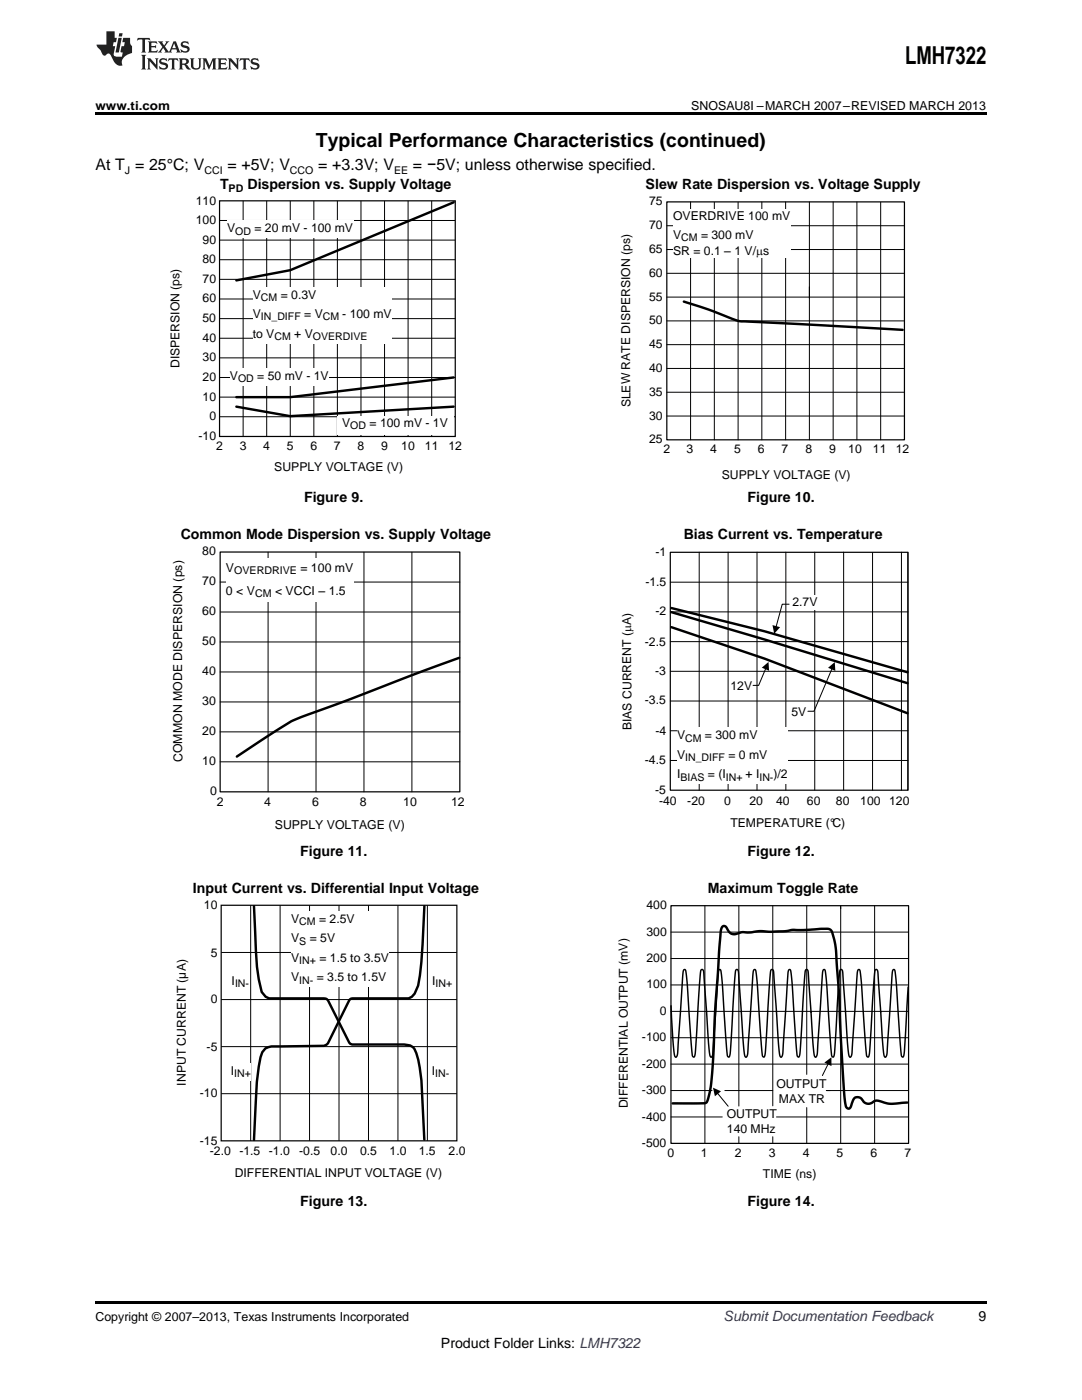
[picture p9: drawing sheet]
<svg xmlns="http://www.w3.org/2000/svg" width="216mm" height="279mm" viewBox="0 0 216 279" stroke-linecap="round" stroke-linejoin="round" font-family="sans-serif">
<path d="M19 259.7h177.8v.5h-177.8z" fill="#000"/>
<g fill="#fff">
<path d="M66.9 242.4h.3v.7h-.3z"/>
<path d="M156.1 242.4h.4v.7h-.4z"/>
</g>
<path d="M44.1 180.7h47.1v47h-47.1zM133.9 180.8h47.4v47.4h-47.4z" fill="none" stroke="#000" stroke-width=".24"/>
<g fill="none" stroke="#000" stroke-width=".2">
<path d="M44.1 199.5h47.1M44.1 190.1h47.1M50 180.7v47M55.9 180.7v47M61.8 180.7v47M67.6 180.7v47M73.5 180.7v47M79.4 180.7v47M85.3 180.7v47M133.9 196.6h47.4M133.9 191.3h47.4M133.9 186h47.4"/>
<path d="M140.7 180.8v47.4M147.4 180.8v39.9M154.2 180.8v39.9M161 180.8v33.6M167.8 180.8v47.4M174.5 180.8v47.4M44.1 218.3h47.1M44.1 208.9h47.1M133.9 217.6h8.2M133.9 212.4h47.4M133.9 207.1h47.4M133.9 201.8h47.4"/>
<path d="M143.1 218.1l2.2 2.7M144.6 217.6h9.6M164.9 217.6h16.4M165.3 212.2l-1.2 2.5M133.9 222.9h10.2M147.4 226.9v1.2M154.2 226.9v1.2M154.9 222.9h26.4M161 221v7.2"/>
</g>
<path d="M142.3 217.1l1.6 .7-1.2 1zM164.5 212.1l1.4-1.1v1.8z" fill="#000"/>
<path d="M50.7 180.8a128.5 128.5 0 0 0 .9 14.6l.6 2.6 .8 .9 .7 .4h11l.5 .1 4.7 8.9 .4 .2h10.4a2.22 2.22 0 0 1 2.4 1.7l.6 2.8 .4 2.6 .6 11.8M84.7 180.8a96.6 96.6 0 0 1-1.3 15.9l-.7 1.6-.5 .6-.7 .4h-11.5l-.3 .3-4.2 8.6-.8 .5-8.7 .1a3.3 3.3 0 0 0-3.7 1.2 32.3 32.3 0 0 0-1.3 10l-.3 7.5M181 220l-.3 .1a9.6 9.6 0 0 1-4.5-.1 1.94 1.94 0 0 0-2.5 .2 1.6 1.6 0 0 1-1.9-1 1.07 1.07 0 0 0-1.1-.2 1.07 1.07 0 0 0-.7 1l-.1 .5a.58 .58 0 0 1-.6 .8 .58 .58 0 0 1-.6-.7v-.4a416.4 416.4 0 0 1-1.4-23.6l-.4-5a12.6 12.6 0 0 0-1.2-6 6.8 6.8 0 0 0-3.2-.1l-2.2 .1a14.2 14.2 0 0 0-4.2 .3l-2.1 .1a17.9 17.9 0 0 0-4.7 .1 5.8 5.8 0 0 0-2.9 .4 2.66 2.66 0 0 1-1.6-1.6 .59 .59 0 0 0-.7 0 .59 .59 0 0 0-.2 .6l-1.2 16.5a121 121 0 0 1-1.1 16 3.6 3.6 0 0 1-.7 2.1l-1.3 .1h-5.4" fill="none" stroke="#000" stroke-width=".49"/>
<path d="M181.2 197l-.8 13.6a.28 .28 0 0 1-.3 .4 .28 .28 0 0 1-.3-.4l-1.2-16.7a.29 .29 0 0 0-.3-.4 .29 .29 0 0 0-.2 .4l-1.2 16.7a.31 .31 0 0 1-.2 .4 .31 .31 0 0 1-.3-.4l-.7-8.7M133.9 200.7l.4 6.8 .3 3.1a.31 .31 0 0 0 .3 .4 .31 .31 0 0 0 .3-.4l1.1-16.7a.3 .3 0 0 1 .3-.4 .3 .3 0 0 1 .3 .4l1 14.2a6.6 6.6 0 0 0 .4 2.8h.3l.1-.8 1.1-16.2a.32 .32 0 0 1 .3-.4 .32 .32 0 0 1 .3 .4l.6 8M141 201.9l.6 8.7a.31 .31 0 0 0 .3 .4 .31 .31 0 0 0 .3-.4l1.1-16.7a.3 .3 0 0 1 .3-.4 .3 .3 0 0 1 .3 .4l1 14.2a6.8 6.8 0 0 0 .4 2.8l.1 .1 .2-.2 .1-1.1 1.1-15.8a.32 .32 0 0 1 .3-.4 .32 .32 0 0 1 .2 .4l.6 8M147.9 201.9l.7 8.7a.31 .31 0 0 0 .3 .4 .31 .31 0 0 0 .2-.4l1.2-16.7a.3 .3 0 0 1 .2-.4 .3 .3 0 0 1 .3 .4l1.1 14.2a6.5 6.5 0 0 0 .4 2.8h.2l.2-.8 1.1-16.2a.32 .32 0 0 1 .3-.4 .32 .32 0 0 1 .3 .4l.5 8M154.9 201.9l.7 8.7a.31 .31 0 0 0 .3 .4 .31 .31 0 0 0 .2-.4l1.2-16.7a.29 .29 0 0 1 .2-.4 .29 .29 0 0 1 .3 .4l1 14.2a6.5 6.5 0 0 0 .4 2.8h.3l.1-.8 1.1-16.2a.32 .32 0 0 1 .3-.4 .32 .32 0 0 1 .3 .4l.5 8M161.8 201.9l.7 8.7a.31 .31 0 0 0 .2 .4 .31 .31 0 0 0 .3-.4l1.2-16.7a.29 .29 0 0 1 .2-.4 .29 .29 0 0 1 .3 .4l1 14.2a6.4 6.4 0 0 0 .4 2.8h.2l.2-.8 1.1-16.2a.32 .32 0 0 1 .3-.4 .32 .32 0 0 1 .2 .4l.6 8M168.7 201.9l.7 8.7a.31 .31 0 0 0 .2 .4 .31 .31 0 0 0 .3-.4l1.2-16.7a.3 .3 0 0 1 .2-.4 .3 .3 0 0 1 .3 .4l1.1 14.2a6.3 6.3 0 0 0 .3 2.8l.2 .1 .2-.2 .1-1.1 1.1-15.8a.32 .32 0 0 1 .3-.4 .32 .32 0 0 1 .3 .4l.5 8" fill="none" stroke="#000" stroke-width=".29"/>
<g fill="#fff">
<path d="M58.1 181.9h19.5v15.1h-19.5z" fill-rule="evenodd"/>
<path d="M46.2 194.3h3.5v3.5h-3.5z" fill-rule="evenodd"/>
<path d="M86.2 194.3h4.1v3.5h-4.1z" fill-rule="evenodd"/>
<path d="M46 212.3h4.1v3.4h-4.1z" fill-rule="evenodd"/>
<path d="M86.2 212.3h3.4v3.4h-3.4z" fill-rule="evenodd"/>
</g>
<g fill="#fff">
<path d="M66.9 172.5h.3v.7h-.3z"/>
<path d="M156.1 172.5h.4v.7h-.4z"/>
</g>
<path d="M43.9 110.2h47.9v47.8h-47.9z" fill="none" stroke="#000" stroke-width=".25"/>
<path d="M43.9 116.2h47.9M53.5 110.2v47.8M63.1 110.2v47.8M72.6 110.2v47.8M82.2 110.2v47.8M43.9 134.1h47.9M43.9 128.1h47.9M44 122.1h47.8M43.9 152h47.9M43.9 146.1h47.9M43.9 140.1h47.9" fill="none" stroke="#000" stroke-width=".2"/>
<path d="M91.6 131.3l-30 11.2a21.8 21.8 0 0 0-6.7 3.4l-7.6 5.1" fill="none" stroke="#000" stroke-width=".49"/>
<path d="M45.1 111.4h25.4v8.7h-25.4z" fill-rule="evenodd" fill="#fff"/>
<path d="M133.8 110.2h47.4v47.5h-47.4z" fill="none" stroke="#000" stroke-width=".24"/>
<g fill="none" stroke="#000" stroke-width=".2">
<path d="M133.8 116.2h47.4M139.5 110.2v47.5M145.3 110.2v47.5M151.1 110.2v47.5M156.8 110.2v47.5M162.6 110.2v47.5M168.3 110.2v47.5M174.1 110.3v47.4M179.9 110.2v47.5M181.2 110.2v47.5M133.8 139.9h47.4M133.8 134h47.4"/>
<path d="M133.8 128.1h47.4M133.8 122.1h47.4M133.8 151.8h47.4M133.8 145.8h47.4"/>
</g>
<path d="M133.9 121.3l18.6 4.7 28.6 8.2M133.9 122.2l18.6 5.4 28.6 8.7M133.9 125.2l18.6 6.2 28.6 10.9" fill="none" stroke="#000" stroke-width=".49"/>
<g fill="#fff">
<path d="M158.1 118.8h5v2.9h-5z" fill-rule="evenodd"/>
<path d="M157.9 140.7h3v2.9h-3z" fill-rule="evenodd"/>
<path d="M145.8 135.5h4.3v2.9h-4.3z" fill-rule="evenodd"/>
</g>
<path d="M152.8 133.4l-1.4 3.4h-1.1M157.5 120.6h-1.4l-1.3 4.5M166 133.4l-3.6 8.5h-1.2" fill="none" stroke="#000" stroke-width=".2"/>
<path d="M152 133.3l1.3-1.2 .2 1.8zM154.1 124.8l1.6 .4-1.2 1.3zM165.2 133.3l1.4-1.2 .1 1.8z" fill="#000"/>
<path d="M135.1 145.2h22.1v11.3h-22.1z" fill-rule="evenodd" fill="#fff"/>
<g fill="#fff">
<path d="M66.9 101.9h.3v.7h-.3z"/>
<path d="M156.1 101.9h.4v.7h-.4z"/>
</g>
<path d="M133.1 40.3h47.4v47.5h-47.4z" fill="none" stroke="#000" stroke-width=".24"/>
<g fill="none" stroke="#000" stroke-width=".2">
<path d="M133 49.8h47.5M133.1 59.3h47.4M133.1 45h47.4M133.1 54.5h47.4M137.8 40.3v47.5M142.5 40.4v47.4M147.3 40.4v47.4M152 40.3v47.5M156.8 40.3v47.5M161.5 40.3v47.5M166.2 40.3v47.5M171 40.3v47.5"/>
<path d="M175.7 40.4v47.4M133.1 78.3h47.4M133.1 73.5h47.4M133.1 68.8h47.4M133.1 64h47.4M133.1 83h47.4"/>
</g>
<path d="M136.5 60.2l5.8 1.9a23.1 23.1 0 0 0 5.8 2l32 1.7" fill="none" stroke="#000" stroke-width=".49"/>
<path d="M134.3 41.8h23.4v9.7h-23.4z" fill-rule="evenodd" fill="#fff"/>
<path d="M90.5 40.4l-32.6 13.5-10.7 2.1M90.5 75.3l-32.6 4h-10.7M47.2 81.2l10.7 1.9 32.6-1.9" fill="none" stroke="#000" stroke-width=".49"/>
<g fill="none" stroke="#000" stroke-width=".2">
<path d="M43.8 44h47M43.8 47.9h47M43.8 59.7h47M43.8 55.8h47M43.8 51.8h47M48.5 40.1v47M53.2 40.1v47M57.9 40.1v47M62.6 40.1v47M67.3 40.1v47M72 40.1v47M76.7 40.1v47"/>
<path d="M81.4 40.1v47M86.1 40.1v47M43.8 79.3h47M43.8 75.3h47M43.8 71.4h47M43.8 67.5h47M43.8 63.6h47M43.8 83.2h47"/>
</g>
<path d="M43.8 40.1h47v47h-47z" fill="none" stroke="#000" stroke-width=".24"/>
<g fill="#fff">
<path d="M50.4 57.3h27.8v11.3h-27.8z" fill-rule="evenodd"/>
<path d="M45.3 44.1h25.2v3.4h-25.2z" fill-rule="evenodd"/>
<path d="M45.9 73.6h19.7v3.4h-19.7z" fill-rule="evenodd"/>
<path d="M67.2 83h23.3v3.7h-23.3z" fill-rule="evenodd"/>
</g>
<path d="M19 22.5h177.8v.5h-177.8z" fill="#000"/>
<g fill="#231f20">
<path d="M27.5 7.6l-.1 .5 .4-.2h.6v.1v2.1l-.2 .4h1l-.3-.4v-2.1l.1-.1h.5l.5 .2-.2-.5zM29.5 8.3l.2 .3v1.5l-.2 .4h1.8l.2-.6a1.04 1.04 0 0 1-1.3 .2v-.7h.6l.3 .2v-.6l-.3 .2h-.6v-.6l.8-.1 .4 .3-.2-.5zM31.5 8.3l.9 1.1-.9 1.1h.8l-.2-.2 .5-.7 .4 .7-.2 .2h1.5l-.1-.2 .1-.4h.9l.1 .4-.2 .2h1l-.3-.3-.7-1.9h-.5l-.9 2-.8-1 .9-1h-.8l.1 .3-.3 .5-.4-.6 .2-.2zM34.7 8.6l.4 1h-.7zM36.3 8.4a.63 .63 0 0 0-.2 .7 .63 .63 0 0 0 .6 .4l.6 .2 .1 .2a.75 .75 0 0 1-.7 .4 .75 .75 0 0 1-.6-.5l.1 .7 .1-.1a1.11 1.11 0 0 0 1.5-.6 1.13 1.13 0 0 0-1.2-.8l-.1-.4a1.04 1.04 0 0 1 1.2 .2l-.2-.5-.1 .1-.5-.2zM28.2 10.9l.2 .4v2.2l-.2 .4h1l-.3-.4v-2.2l.3-.4zM29.3 11.6l.3 .4v1.5l-.3 .4h.8l-.2-.4v-1.3l1.5 1.7v-1.9l.2-.4h-.7l.2 .4v.9l-1.1-1.3zM32 11.8a.62 .62 0 0 0-.2 .7 .62 .62 0 0 0 .6 .4l.6 .1 .1 .3a.76 .76 0 0 1-.7 .3 .76 .76 0 0 1-.6-.4l.1 .7 .1-.1a1.11 1.11 0 0 0 1.5-.6 1.13 1.13 0 0 0-1.2-.8l-.1-.4a1.04 1.04 0 0 1 1.2 .2l-.2-.6-.1 .1-.5-.1zM33.7 11.6l-.2 .6a.61 .61 0 0 1 .8-.3v1.6l-.2 .4h.9l-.2-.4v-1.6a.63 .63 0 0 1 .8 .3l-.2-.6zM35.6 11.6l.3 .4v1.5l-.3 .4h1l-.2-.2v-.8l.5 .2a.76 .76 0 0 0 1.2 .7l-1-1a.58 .58 0 0 0 .6-.5 .58 .58 0 0 0-.5-.6zM36.4 11.9h.1a.45 .45 0 0 1 .5 .1 .45 .45 0 0 1 .1 .5l-.7 .2zM37.9 11.6l.2 .2a2.17 2.17 0 0 0 .3 1.9 .99 .99 0 0 0 1.6-.6v-1.1l.2-.4h-.7l.2 .2a1.92 1.92 0 0 1-.2 1.8 .6 .6 0 0 1-.9-.5v-1.1l.2-.4zM40.4 11.6l.2 .4v1.5l-.2 .4h.7l-.2-.4v-1.4l.8 1.8 .8-1.8v1.4l-.2 .4h.9l-.2-.4v-1.5l.2-.4h-.8l-.6 1.5-.6-1.5zM43.4 11.6l.2 .4v1.5l-.2 .4h1.8l.2-.6a1.04 1.04 0 0 1-1.3 .1v-.6h.5l.4 .2v-.6l-.4 .2h-.5v-.7h.8l.3 .3-.1-.6zM45.5 11.6l.2 .4v1.5l-.2 .4h.7l-.2-.4v-1.3l1.5 1.7v-1.9l.2-.4h-.7l.2 .4v.9l-1.1-1.3zM47.9 11.6l-.1 .6a.61 .61 0 0 1 .8-.3v1.6l-.3 .4h1l-.3-.4 .1-1.6a.63 .63 0 0 1 .7 .3l-.1-.6zM50.2 11.8a.62 .62 0 0 0-.2 .7 .62 .62 0 0 0 .6 .4l.6 .1 .2 .3a.76 .76 0 0 1-.8 .3 .76 .76 0 0 1-.6-.4l.1 .7 .2-.1a1.11 1.11 0 0 0 1.5-.6 1.13 1.13 0 0 0-1.3-.8l-.1-.4a1.04 1.04 0 0 1 1.2 .2l-.1-.6-.2 .1-.5-.1z"/>
<path d="M21.2 6.3v2.6h-1.9l.1 .4 .7 .9a.91 .91 0 0 0 1 .8 .56 .56 0 0 1 .5-.3 .56 .56 0 0 1 .5 .3l.4 .8a1.53 1.53 0 0 0 1.9 1.2 1.54 1.54 0 0 1 1-2.1l.9-.3v-1.4a1.52 1.52 0 0 1-.3-1.6h-1.4l-.2 .8h.5l-.2 .8h-.4l-.2 1v.2l.4 .1-.2 .8a1.93 1.93 0 0 1-1.6-.3l.3-1.8h-.5l.2-.8h.4l.2-.8h-.4v-1.3zM23.6 7.6l-.6 2.9h.7l.6-2.9zM23.8 6.6l-.1 .7h.6l.2-.7z"/>
</g>
<text font-size="4.9" x="180.6" y="12.8">LMH7322</text>
<text font-size="3.9" x="63" y="29.3">Typical Performance Characteristics (continued)</text>
<g font-size="3.2">
<text x="19" y="34">At T = 25°C; V</text>
<text x="45.4" y="34">= +5V; V</text>
<text x="63.5" y="34">= +3.3V; V</text>
<text x="82.4" y="34">= −5V; unless otherwise specified.</text>
</g>
<g font-size="2.8">
<text x="43.9" y="37.7">T</text>
<text x="49.4" y="37.7">Dispersion vs. Supply Voltage</text>
<text x="128.8" y="37.7">Slew Rate Dispersion vs. Voltage Supply</text>
<text x="60.7" y="100.2">Figure 9.</text>
<text x="149.2" y="100.2">Figure 10.</text>
<text x="36.1" y="107.6">Common Mode Dispersion vs. Supply Voltage</text>
<text x="136.4" y="107.6">Bias Current vs. Temperature</text>
<text x="59.9" y="170.8">Figure 11.</text>
<text x="149.2" y="170.8">Figure 12.</text>
<text x="38.5" y="178.2">Input Current vs. Differential Input Voltage</text>
<text x="141.2" y="178.2">Maximum Toggle Rate</text>
<text x="59.9" y="240.6">Figure 13.</text>
<text x="149.2" y="240.6">Figure 14.</text>
<text x="195.3" y="263.6">9</text>
<text x="88" y="269">Product Folder Links: LMH7322</text>
</g>
<text font-size="2.8" fill="#0000c8" x="144.4" y="263.6">Submit Documentation Feedback</text>
<g font-size="2.5">
<text x="19" y="21.9">www.ti.com</text>
<text x="137.9" y="21.9">SNOSAU8I –MARCH 2007–REVISED MARCH 2013</text>
<text x="40.3" y="110.8">80</text>
<text x="40.3" y="116.8">70</text>
<text x="45.1" y="114.2">V</text>
<text x="45.1" y="118.7">0 &lt; V</text>
<text x="54.9" y="118.7">&lt; VCCI</text>
<text x="59.9" y="114.2">= 100 mV</text>
<text x="63.5" y="118.7">± 1.5</text>
<text x="40.3" y="122.8">60</text>
<text x="40.3" y="128.8">50</text>
<text x="40.3" y="134.8">40</text>
<text x="40.3" y="140.8">30</text>
<text x="40.3" y="146.8">20</text>
<text x="36.4" y="152.1" transform="rotate(-90 36.4 152.1)">COMMON MODE DISPERSION (ps)</text>
<text x="40.3" y="152.8">10</text>
<text x="42" y="158.7">0</text>
<text x="43.2" y="160.9">2</text>
<text x="52.7" y="160.9">4</text>
<text x="62.3" y="160.9">6</text>
<text x="71.8" y="160.9">8</text>
<text x="80.5" y="160.9">10</text>
<text x="90" y="160.9">12</text>
<text x="54.8" y="165.4">SUPPLY VOLTAGE (V)</text>
<text x="19" y="263.6">Copyright © 2007–2013, Texas Instruments Incorporated</text>
</g>
<g font-size="2.4">
<text x="39.1" y="40.9">110</text>
<text x="129.5" y="41">75</text>
<text x="39.1" y="44.6">100</text>
<text x="45.3" y="46.4">V</text>
<text x="50.8" y="46.4">= 20 mV - 100 mV</text>
<text x="129.5" y="45.8">70</text>
<text x="134.3" y="44">OVERDRIVE 100 mV</text>
<text x="134.3" y="47.6">V</text>
<text x="139.9" y="47.6">= 300 mV</text>
<text x="40.4" y="52.5">80</text>
<text x="40.4" y="48.7">90</text>
<text x="129.5" y="50.5">65</text>
<text x="134.3" y="50.8">SR = 0.1 ± 1 V/P</text>
<text x="152.3" y="50.8">s</text>
<text x="40.4" y="56.5">70</text>
<text x="50.4" y="59.6">V</text>
<text x="56" y="59.6">= 0.3V</text>
<text x="129.5" y="55.3">60</text>
<text x="40.4" y="64.3">50</text>
<text x="40.4" y="60.4">60</text>
<text x="50.4" y="63.5">V</text>
<text x="60.7" y="63.5">= V</text>
<text x="68.3" y="63.5">- 100 mV</text>
<text x="129.5" y="60">55</text>
<text x="129.5" y="64.8">50</text>
<text x="40.4" y="68.3">40</text>
<text x="50.4" y="67.4">to V</text>
<text x="58.7" y="67.4">+ V</text>
<text x="129.5" y="69.5">45</text>
<text x="35.8" y="73.5" transform="rotate(-90 35.8 73.5)">DISPERSION (ps)</text>
<text x="40.4" y="76.1">20</text>
<text x="40.4" y="72">30</text>
<text x="45.9" y="75.9">V</text>
<text x="51.3" y="75.9">= 50 mV - 1V</text>
<text x="129.5" y="74.2">40</text>
<text x="40.4" y="80">10</text>
<text x="41.8" y="83.9">0</text>
<text x="125.8" y="81.3" transform="rotate(-90 125.8 81.3)">SLEW RATE DISPERSION (ps)</text>
<text x="129.5" y="79">35</text>
<text x="129.5" y="83.7">30</text>
<text x="39.6" y="87.9">-10</text>
<text x="43.1" y="89.8">2</text>
<text x="47.8" y="89.8">3</text>
<text x="52.5" y="89.8">4</text>
<text x="57.2" y="89.8">5</text>
<text x="61.9" y="89.8">6</text>
<text x="66.6" y="89.8">7</text>
<text x="68.3" y="85.2">V</text>
<text x="71.3" y="89.8">8</text>
<text x="73.7" y="85.2">= 100 mV - 1V</text>
<text x="76.1" y="89.8">9</text>
<text x="80.1" y="89.8">10</text>
<text x="84.8" y="89.8">11</text>
<text x="89.5" y="89.8">12</text>
<text x="129.5" y="88.5">25</text>
<text x="54.7" y="94.1">SUPPLY VOLTAGE (V)</text>
<text x="132.4" y="90.3">2</text>
<text x="137" y="90.3">3</text>
<text x="141.7" y="90.3">4</text>
<text x="144" y="95.6">SUPPLY VOLTAGE (V)</text>
<text x="146.5" y="90.3">5</text>
<text x="151.2" y="90.3">6</text>
<text x="156" y="90.3">7</text>
<text x="160.7" y="90.3">8</text>
<text x="165.4" y="90.3">9</text>
<text x="169.3" y="90.3">10</text>
<text x="174.2" y="90.3">11</text>
<text x="178.7" y="90.3">12</text>
<text x="130.8" y="110.9">-1</text>
<text x="128.8" y="116.9">-1.5</text>
<text x="130.8" y="122.7">-2</text>
<text x="158.1" y="121">2.7V</text>
<text x="128.7" y="128.8">-2.5</text>
<text x="130.7" y="134.7">-3</text>
<text x="145.8" y="137.7">12V</text>
<text x="128.7" y="140.6">-3.5</text>
<text x="157.9" y="142.9">5V</text>
<text x="126" y="145.7" transform="rotate(-90 126 145.7)">BIAS CURRENT (PA)</text>
<text x="130.8" y="146.6">-4</text>
<text x="135.1" y="147.5">V</text>
<text x="140.7" y="147.5">= 300 mV</text>
<text x="128.7" y="152.5">-4.5</text>
<text x="135.1" y="155.3">I</text>
<text x="135.1" y="151.4">V</text>
<text x="141.2" y="155.3">= (I</text>
<text x="145.4" y="151.4">= 0 mV</text>
<text x="148.8" y="155.3">+ I</text>
<text x="154.3" y="155.3">)/2</text>
<text x="130.7" y="158.4">-5</text>
<text x="131.5" y="160.7">-40</text>
<text x="137.1" y="160.7">-20</text>
<text x="144.5" y="160.7">0</text>
<text x="149.5" y="160.7">20</text>
<text x="154.8" y="160.7">40</text>
<text x="161" y="160.7">60</text>
<text x="166.8" y="160.7">80</text>
<text x="171.6" y="160.7">100</text>
<text x="177.4" y="160.7">120</text>
<text x="145.7" y="165.1">TEMPERATURE (°C)</text>
<text x="40.7" y="181.4">10</text>
<text x="58.1" y="184.2">V</text>
<text x="63.7" y="184.2">= 2.5V</text>
<text x="129" y="181.4">400</text>
<text x="42" y="190.9">5</text>
<text x="58.1" y="188">V</text>
<text x="58.1" y="191.9">V</text>
<text x="61.8" y="188">= 5V</text>
<text x="63.7" y="191.9">= 1.5 to 3.5V</text>
<text x="129" y="192">200</text>
<text x="129" y="186.7">300</text>
<text x="46.2" y="196.6">I</text>
<text x="58.1" y="195.8">V</text>
<text x="63.2" y="195.8">= 3.5 to 1.5V</text>
<text x="86.2" y="196.6">I</text>
<text x="129" y="197.3">100</text>
<text x="42" y="200.2">0</text>
<text x="131.6" y="202.5">0</text>
<text x="41.2" y="209.7">-5</text>
<text x="128.1" y="207.8">-100</text>
<text x="46" y="214.5">I</text>
<text x="86.2" y="214.5">I</text>
<text x="128.1" y="213.1">-200</text>
<text x="37.1" y="216.6" transform="rotate(-90 37.1 216.6)">INPUT CURRENT (µA)</text>
<text x="39.9" y="218.9">-10</text>
<text x="125.3" y="221.2" transform="rotate(-90 125.3 221.2)">DIFFERENTIAL OUTPUT (mV)</text>
<text x="128.1" y="218.3">-300</text>
<text x="154.9" y="217.2">OUTPUT</text>
<text x="155.4" y="220.1">MAX TR</text>
<text x="128.1" y="223.6">-400</text>
<text x="145" y="223.2">OUTPUT</text>
<text x="145" y="226.1">140 MHz</text>
<text x="39.9" y="228.5">-15</text>
<text x="41.9" y="230.6">-2.0 -1.5 -1.0</text>
<text x="59.7" y="230.5">-0.5</text>
<text x="66" y="230.5">0.0</text>
<text x="71.9" y="230.5">0.5</text>
<text x="77.7" y="230.5">1.0</text>
<text x="83.6" y="230.5">1.5</text>
<text x="89.5" y="230.5">2.0</text>
<text x="128.1" y="228.9">-500</text>
<text x="133.2" y="230.9">0</text>
<text x="139.9" y="230.9">1</text>
<text x="146.6" y="230.9">2</text>
<text x="153.4" y="230.9">3</text>
<text x="160.2" y="230.9">4</text>
<text x="166.9" y="230.9">5</text>
<text x="173.7" y="230.9">6</text>
<text x="180.5" y="230.9">7</text>
<text x="46.8" y="234.8">DIFFERENTIAL INPUT VOLTAGE (V)</text>
<text x="152.2" y="235">TIME (ns)</text>
</g>
<g font-size="2.1">
<text x="24.9" y="34.6">J</text>
<text x="40.8" y="34.6">CCI</text>
<text x="57.9" y="34.6">CCO</text>
<text x="78.6" y="34.6">EE</text>
<text x="45.6" y="38.3">PD</text>
<text x="46.9" y="46.8">OD</text>
<text x="135.9" y="48.1">CM</text>
<text x="52.1" y="60">CM</text>
<text x="52.1" y="63.9">IN_DIFF</text>
<text x="64.4" y="63.9">CM</text>
<text x="54.8" y="67.8">CM</text>
<text x="62.4" y="67.8">OVERDIVE</text>
<text x="47.5" y="76.3">OD</text>
<text x="69.9" y="85.6">OD</text>
<text x="46.7" y="114.6">OVERDRIVE</text>
<text x="50.9" y="119.2">CM</text>
<text x="136.7" y="148">CM</text>
<text x="135.8" y="155.8">BIAS</text>
<text x="136.7" y="151.9">IN_DIFF</text>
<text x="144.8" y="155.8">IN+</text>
<text x="151.5" y="155.8">IN-</text>
<text x="59.7" y="184.6">CM</text>
<text x="59.7" y="188.5">S</text>
<text x="46.9" y="197.1">IN-</text>
<text x="59.7" y="192.4">IN+</text>
<text x="59.7" y="196.3">IN-</text>
<text x="86.9" y="197.1">IN+</text>
<text x="46.7" y="215">IN+</text>
<text x="86.8" y="215">IN-</text>
</g>
</svg>
